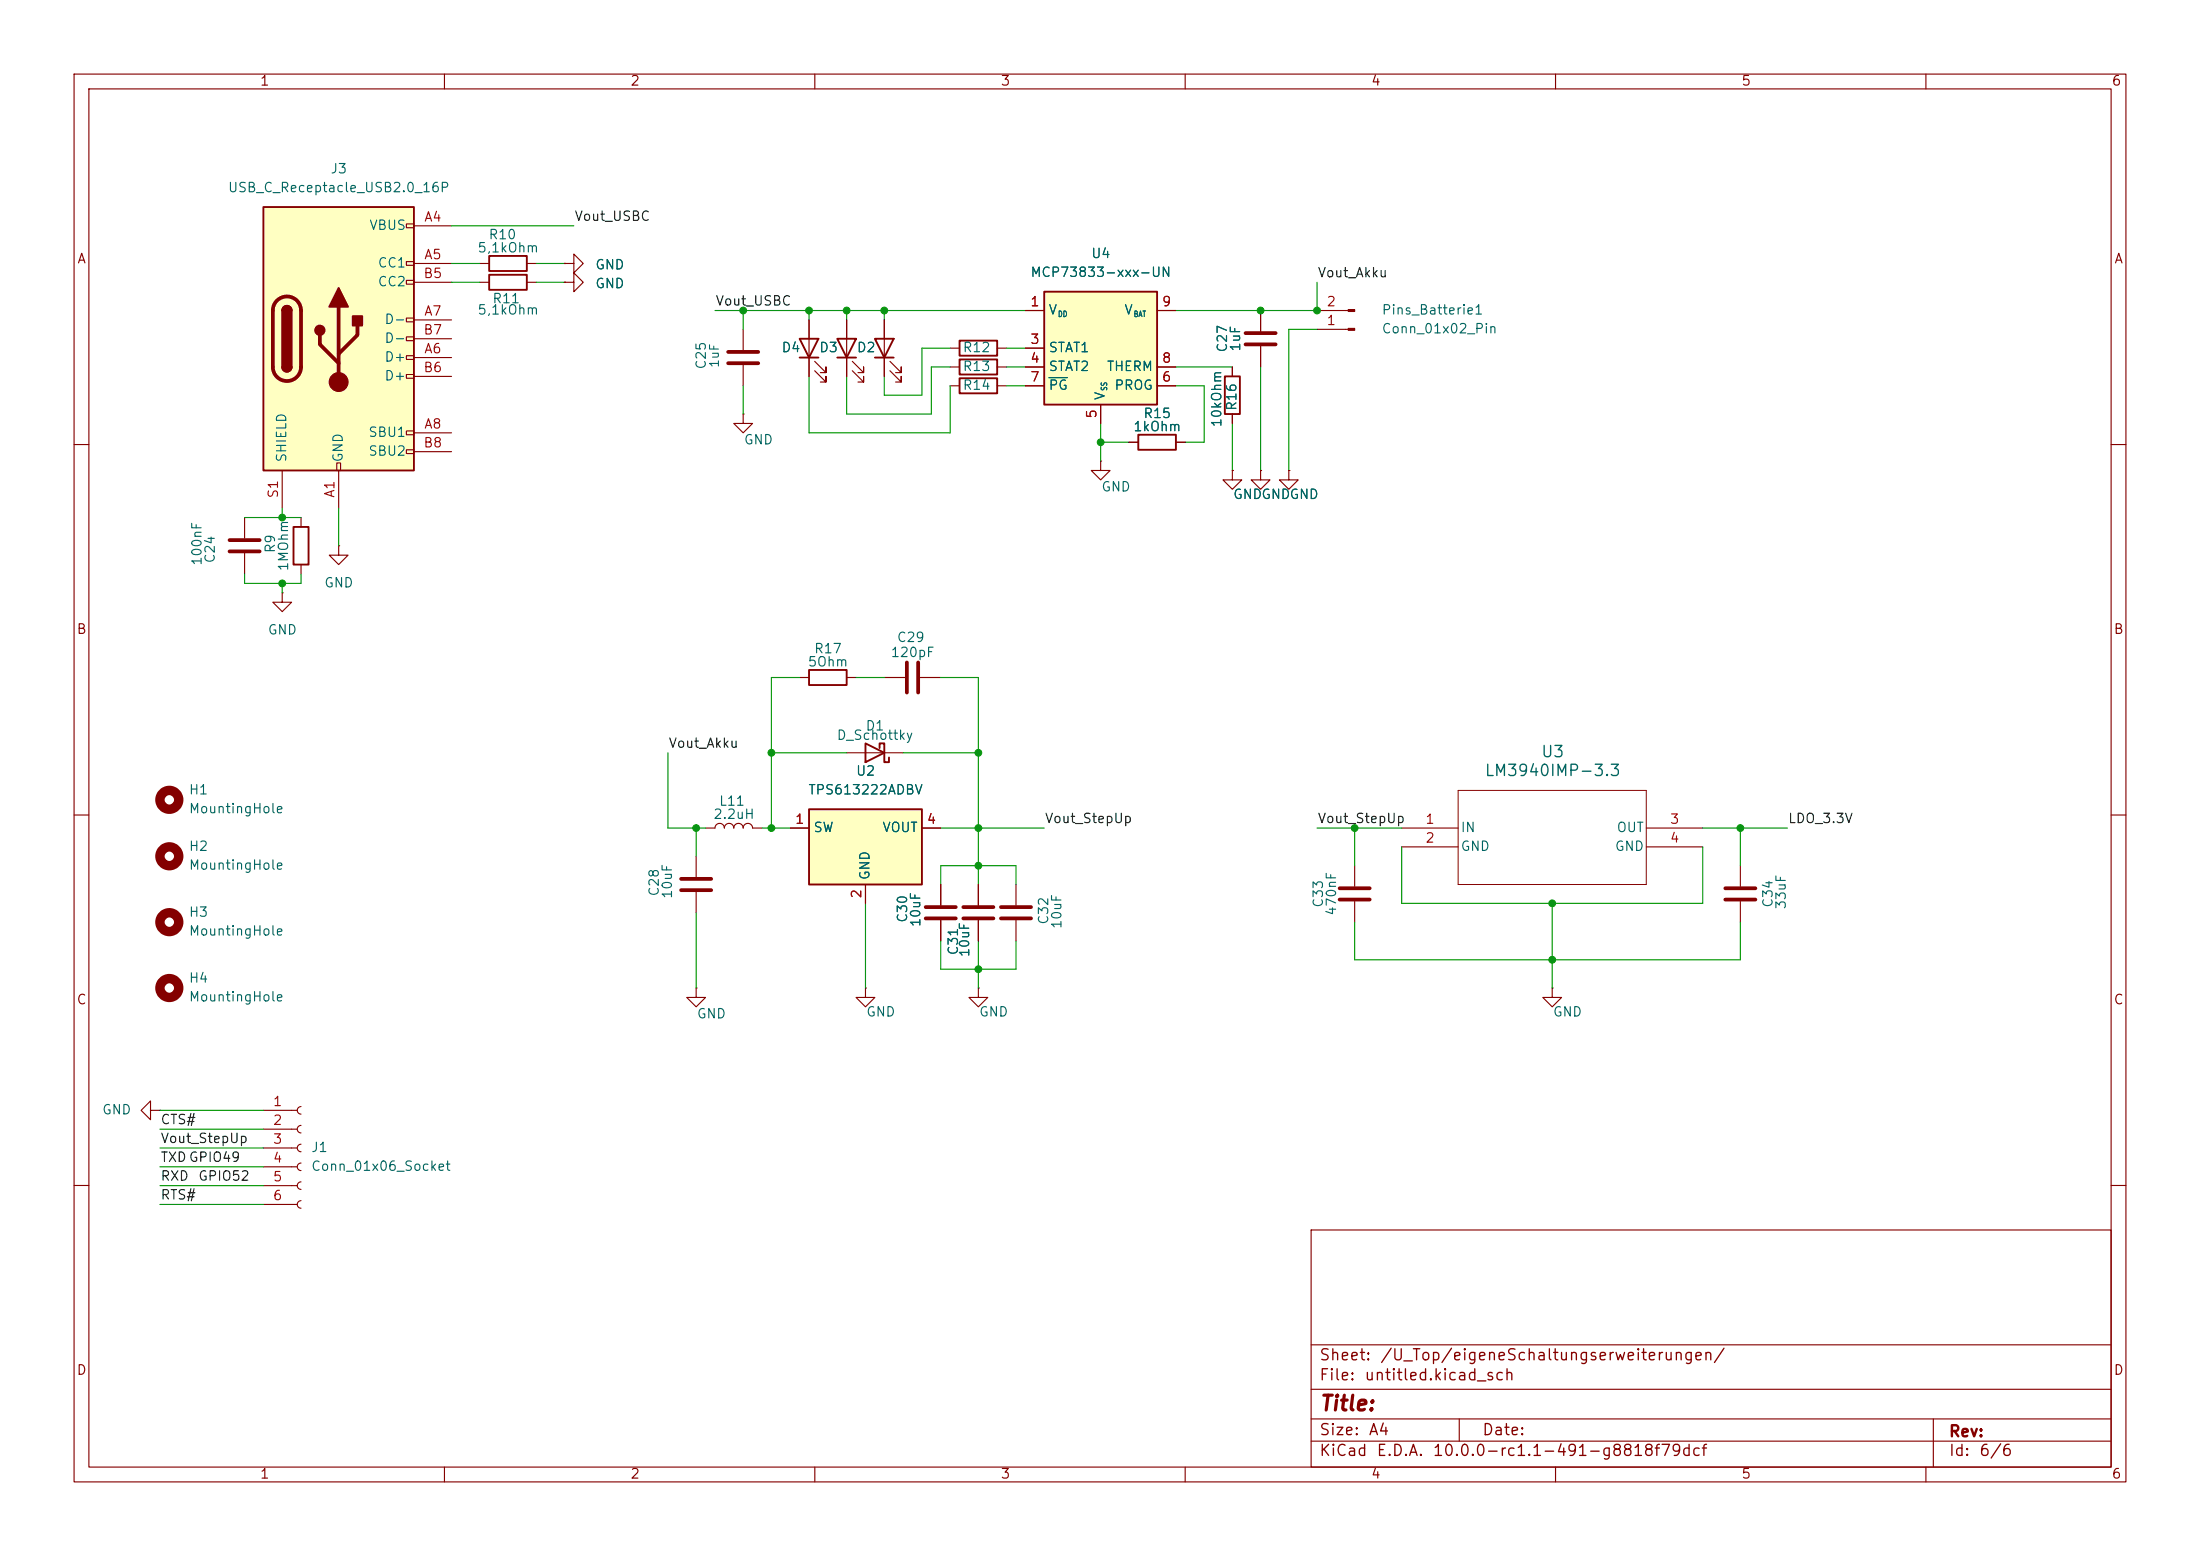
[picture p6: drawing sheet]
<svg xmlns="http://www.w3.org/2000/svg" width="297mm" height="210mm" viewBox="0 0 297 210" stroke-linecap="round" stroke-linejoin="round" font-family="sans-serif">
<g fill="none" stroke="#840000" stroke-width=".15">
<path d="M10 10h277v190h-277zM12 12h273v186h-273zM60 10v2M110 10v2M160 10v2M210 10v2M260 10v2M64.8 38.1h1.2M64.8 35.6h1.2M71.1 38.1h1.3M71.1 35.6h1.3M76.2 38.1h1.3v-1.3l1.2 1.3-1.2 1.3v-1.3"/>
<path d="M76.2 38.1h.1M76.2 35.6h1.3v-1.3l1.2 1.3-1.2 1.2v-1.2M76.2 35.6h.1M100.3 55.9v1.3h1.3l-1.3 1.2-1.2-1.2h1.2M100.3 55.9h.1M100.3 44.5v2.7M100.3 49.3v2.8M109.2 43.2v7.6M110 50l1.5 1.6v-.8v.8h-.8M110 48.8l1.5 1.5v-.8v.8h-.8M114.3 43.2v7.6M115.1 50l1.5 1.6v-.8v.8h-.8"/>
<path d="M115.1 48.8l1.5 1.5v-.8v.8h-.8M119.4 43.2v7.6M120.1 50l1.6 1.6v-.8v.8h-.8M120.1 48.8l1.6 1.5v-.8v.8h-.8M128.3 49.5h1.2M134.6 49.5h1.3M166.4 49.5v1.3M166.4 55.9v1.3M170.2 41.9v2.8M170.2 46.7v2.8M10 60h2M33 69.9v2.7"/>
<path d="M33 74.7v2.8M40.6 69.9v1.2M40.6 76.2v1.3M45.7 73.7v1.2h1.3l-1.3 1.3-1.3-1.3h1.3M45.7 73.7h.1M166.4 63.5v1.3h1.2l-1.2 1.2-1.3-1.2h1.3M166.4 63.5h.1M174 63.5v1.3h1.3l-1.3 1.2-1.3-1.2h1.3M174 63.5h.1M285 60h2M107.9 91.4h1.3M114.3 91.4h1.3"/>
<path d="M119.4 91.4h2.8M124.2 91.4h2.8M10 110h2M94 115.6v2.8M95.2 111.8h1.3a.64 .64 0 0 1 .7-.7 .64 .64 0 0 1 .6 .7 .64 .64 0 0 1 .6-.7 .64 .64 0 0 1 .7 .7 .64 .64 0 0 1 .6-.7 .64 .64 0 0 1 .6 .7 .64 .64 0 0 1 .7-.7 .64 .64 0 0 1 .6 .7h1.3M114.3 101.6h7.6M182.9 116.8v2.8M189.2 111.8h7.6M189.2 114.3h7.6M222.2 111.8h7.7M222.2 114.3h7.7M234.9 116.8v2.8"/>
<path d="M285 110h2M94 133.4v1.2h1.2l-1.2 1.3-1.3-1.3h1.3M94 133.4h.1M94 120.4v2.8M116.8 133.4v1.2h1.3l-1.3 1.3-1.2-1.3h1.2M116.8 133.4h.1M182.9 121.7v2.8M209.5 133.4v1.2h1.3l-1.3 1.3-1.2-1.3h1.2M209.5 133.4h.1M234.9 121.7v2.8M20.3 149.9v-1.3l-1.3 1.3 1.3 1.2v-1.2h1.3M21.6 149.9h.1"/>
<path d="M35.6 149.9h4.5M35.6 152.4h4.5M35.6 154.9h4.5M35.6 157.5h4.5M40.6 149.4a.51 .51 0 0 0-.5 .5 .51 .51 0 0 0 .5 .5M40.6 151.9a.51 .51 0 0 0-.5 .5 .51 .51 0 0 0 .5 .5M40.6 154.4a.51 .51 0 0 0-.5 .5 .51 .51 0 0 0 .5 .5M40.6 157a.51 .51 0 0 0-.5 .5 .51 .51 0 0 0 .5 .5M40.6 159.5a.51 .51 0 0 0-.5 .5 .51 .51 0 0 0 .5 .5M10 160h2M35.6 160h4.5M35.6 162.6h4.5"/>
<path d="M40.6 162.1a.51 .51 0 0 0-.5 .5 .51 .51 0 0 0 .5 .5M177 166h108v32h-108zM285 160h2M60 198v2M110 198v2M160 198v2M177 194.5h108M177 191.5h108M177 187.5h108M177 181.5h108M197 191.5v3M210 198v2"/>
<path d="M260 198v2M261 191.5v6.5"/>
</g>
<g fill="none" stroke="#840000" stroke-width=".51">
<path d="M98.3 47.5h4.1M98.3 49h4.1M168.1 45h4.1M168.1 46.5h4.1M31 72.9h4.1M31 74.4h4.1M122.4 89.4v4.1M124 89.4v4.1M91.9 118.6h4.1M180.8 119.9h4.1M232.9 119.9h4.1M91.9 120.1h4.1"/>
<path d="M180.8 121.4h4.1M232.9 121.4h4.1"/>
</g>
<path d="M196.8 106.7h25.4v12.7h-25.4z" fill="none" stroke="#840000" stroke-width=".14"/>
<g fill="none" stroke="#840000" stroke-width=".25">
<path d="M66 37.1h5.1v2h-5.1zM66 34.5h5.1v2.1h-5.1zM107.9 45.7h2.6l-1.3 2.6zM107.9 48.3h2.6M113 45.7h2.6l-1.3 2.6zM113 48.3h2.6M118.1 45.7h2.5l-1.2 2.6zM118.1 48.3h2.5M129.5 48.5h5.1v2h-5.1zM165.4 50.8h2v5.1h-2zM39.6 71.1h2.1v5.1h-2.1zM109.2 90.4h5.1v2.1h-5.1z"/>
<path d="M116.8 100.3l2.6 1.3-2.6 1.3zM118.7 101v-.7h.7v2.6h.6v-.7"/>
</g>
<g fill="none" stroke="#840000" stroke-width="1.3">
<circle cx="22.9" cy="115.6" r="1.27"/>
<circle cx="22.9" cy="107.9" r="1.27"/>
<circle cx="22.9" cy="124.5" r="1.27"/>
<circle cx="22.9" cy="133.3" r="1.27"/>
</g>
<path d="M35.6 27.9h20.3v35.6h-20.3z" fill="#ffffc2"/>
<g fill="none" stroke="#840000" stroke-width=".15">
<path d="M54.9 30.2h1v.5h-1zM54.9 35.3h1v.5h-1zM54.9 37.8h1v.6h-1zM55.9 30.5h5.1M55.9 35.6h5.1M55.9 38.1h5.1M54.9 42.9h1v.5h-1zM54.9 45.5h1v.5h-1zM54.9 48h1v.5h-1zM54.9 50.5h1v.6h-1zM54.9 58.2h1v.5h-1zM55.9 48.3h5.1"/>
<path d="M55.9 43.2h5.1M55.9 58.4h5.1M55.9 50.8h5.1M55.9 45.7h5.1M177.8 44.5h4.2M177.8 41.9h4.2M38.1 63.5v5.1M45.5 62.5h.5v1h-.5zM45.7 63.5v5.1M54.9 60.7h1v.5h-1zM55.9 61h5.1M38.1 80v1.3h1.3l-1.3 1.3-1.3-1.3h1.3"/>
<path d="M38.1 80h.1M127 119.4v2.8M127 124.2v2.8M132.1 133.4v1.2h1.2l-1.2 1.3-1.3-1.3h1.3M132.1 133.4h.1"/>
</g>
<path d="M35.6 27.9h20.3v35.6h-20.3zM38.1 41.9a.64 .64 0 0 1 .6-.6 .64 .64 0 0 1 .7 .6M38.1 49.5a.64 .64 0 0 0 .6 .7 .64 .64 0 0 0 .7-.7" fill="none" stroke="#840000" stroke-width=".25"/>
<path d="M37.4 40.6a1.9 1.9 0 0 1 2.1-.4 1.9 1.9 0 0 1 1.1 1.7v7.6a1.91 1.91 0 0 1-1.9 1.9 1.91 1.91 0 0 1-1.9-1.9v-7.6a1.9 1.9 0 0 1 .6-1.3zM43.2 45.2v1.3l2.5 2.5M45.7 41.4v10.2M48.3 43.9v1.3l-2.6 2.6M125 124h4M125 122.4h4" fill="none" stroke="#840000" stroke-width=".51"/>
<g fill="#840000" stroke="#840000" stroke-width=".25">
<path d="M38.1 41.9h1.3v7.6h-1.3z"/>
<path d="M38.3 41.5a.64 .64 0 0 1 .7-.2 .64 .64 0 0 1 .4 .6h-1.3z"/>
<path d="M38.1 49.5h1.3a.64 .64 0 0 1-.7 .7 .64 .64 0 0 1-.6-.7z"/>
<path d="M45.7 38.9l1.3 2.5h-2.6z"/>
<path d="M47.6 42.7h1.3v1.2h-1.3z"/>
<circle cx="43.2" cy="44.6" r=".63"/>
</g>
<g fill="#840000" stroke="#840000" stroke-width=".15">
<path d="M182 44.3h.9v.3h-.9z"/>
<path d="M182 41.8h.9v.2h-.9z"/>
<circle cx="45.7" cy="51.6" r="1.27"/>
</g>
<path d="M141 39.4h15.2v15.2h-15.2z" fill="#ffffc2"/>
<path d="M141 39.4h15.2v15.2h-15.2zM129.5 51.1h5.1v2h-5.1zM129.5 46h5.1v2h-5.1z" fill="none" stroke="#840000" stroke-width=".25"/>
<g fill="none" stroke="#840000" stroke-width=".15">
<path d="M128.3 47h1.2M128.3 52.1h1.2M134.6 47h1.3M134.6 52.1h1.3M138.4 41.9h2.6M138.4 47h2.6M138.4 49.5h2.6M138.4 52.1h2.6M148.6 54.6v2.6M156.2 41.9h2.5M156.2 49.5h2.5M156.2 52.1h2.5"/>
<path d="M132.1 119.4v2.8M137.2 119.4v2.8M132.1 124.2v2.8M137.2 124.2v2.8"/>
</g>
<path d="M141.6 51h2.5" fill="none" stroke="#006464" stroke-width=".15"/>
<path d="M130 124h4.1M130 122.4h4.1M135.1 124h4.1M135.1 122.4h4.1" fill="none" stroke="#840000" stroke-width=".51"/>
<path d="M109.2 109.2h15.3v10.2h-15.3z" fill="#ffffc2"/>
<path d="M153.7 58.7h5v2h-5zM109.2 109.2h15.3v10.2h-15.3z" fill="none" stroke="#840000" stroke-width=".25"/>
<g fill="none" stroke="#840000" stroke-width=".15">
<path d="M76.2 38.1h.1M76.2 35.6h.1M109.2 43.2v2.5M109.2 48.3v2.5M114.3 43.2v2.5M114.3 48.3v2.5M119.4 43.2v2.5M119.4 48.3v2.5M138.4 41.9h2.6M138.4 47h2.6M138.4 49.5h2.6M138.4 52.1h2.6"/>
<path d="M148.6 54.6v2.6M152.4 59.7h1.3M156.2 41.9h2.5M156.2 49.5h2.5M156.2 52.1h2.5M158.7 59.7h1.3M166.4 49.5v1.3M166.4 55.9v1.3M170.2 41.9v2.8M170.2 46.7v2.8M148.6 62.2v1.3h1.3l-1.3 1.3-1.3-1.3h1.3M148.6 62.2h.1"/>
<path d="M166.4 63.5h.1M170.2 63.5v1.3h1.2l-1.2 1.2-1.3-1.2h1.3M170.2 63.5h.1M174 63.5h.1M106.7 111.8h2.5M116.8 119.4v2.5M124.5 111.8h2.5M127 119.4v2.8M132.1 119.4v2.8M127 124.2v2.8M132.1 124.2v2.8"/>
</g>
<g fill="none" stroke="#009600" stroke-width=".15">
<path d="M61 38.1h3.8M61 35.6h3.8M61 30.5h16.5M72.4 38.1h3.8M72.4 35.6h3.8M177.8 38.1v3.8h-19.1M96.5 41.9h41.9M100.3 41.9v2.6M100.3 52.1v3.8M109.2 50.8v7.6h19.1v-6.3M109.2 41.9v1.3M114.3 41.9v1.3"/>
<path d="M119.4 41.9v1.3M128.3 47h-3.8v6.3h-5.1v-2.5M128.3 49.5h-2.6v6.4h-11.4v-5.1M135.9 49.5h2.5M135.9 52.1h2.5M135.9 47h2.5M148.6 57.2v5M148.6 59.7h3.8M158.7 49.5h7.7M158.7 52.1h3.9v7.6h-2.6M166.4 57.2v6.3M170.2 49.5v14"/>
<path d="M177.8 44.5h-3.8v19M33 69.9h7.6M33 77.5v1.2h7.6v-1.2M38.1 68.6v1.3M38.1 78.7v1.3M45.7 68.6v5.1M107.9 91.4h-3.8v20.4M115.6 91.4h3.8M127 91.4h5.1v28M90.2 101.6v10.2h5M94 111.8v3.8M102.9 111.8h3.8"/>
<path d="M104.1 101.6h10.2M121.9 101.6h10.2M127 119.4v-2.6h10.2v2.6M127 111.8h14M177.8 111.8h11.4M182.9 111.8v5M189.2 114.3v7.6h40.7v-7.6M229.9 111.8h11.4M234.9 111.8v5M94 123.2v10.2M116.8 121.9v11.5M127 127v3.8h10.2v-3.8"/>
<path d="M132.1 127v6.4M182.9 124.5v5h52v-5M209.5 121.9v11.5M21.6 149.9h14M21.6 152.4h14M21.6 154.9h14M21.6 157.5h14M21.6 160h14M21.6 162.6h14"/>
</g>
<path d="M141.6 51h2.5" fill="none" stroke="#006464" stroke-width=".15"/>
<g fill="#009600" stroke="#009600" stroke-width=".14">
<circle cx="132.1" cy="116.8" r=".46"/>
<circle cx="132.1" cy="130.8" r=".46"/>
<circle cx="182.9" cy="111.8" r=".46"/>
<circle cx="209.5" cy="121.9" r=".46"/>
<circle cx="209.5" cy="129.5" r=".46"/>
<circle cx="234.9" cy="111.8" r=".46"/>
<circle cx="104.1" cy="111.8" r=".46"/>
<circle cx="114.3" cy="41.9" r=".46"/>
<circle cx="119.4" cy="41.9" r=".46"/>
<circle cx="109.2" cy="41.9" r=".46"/>
<circle cx="100.3" cy="41.9" r=".46"/>
<circle cx="177.8" cy="41.9" r=".46"/>
<circle cx="170.2" cy="41.9" r=".46"/>
<circle cx="104.1" cy="101.6" r=".46"/>
<circle cx="94" cy="111.8" r=".46"/>
<circle cx="38.1" cy="69.9" r=".46"/>
<circle cx="38.1" cy="78.7" r=".46"/>
<circle cx="132.1" cy="101.6" r=".46"/>
<circle cx="148.6" cy="59.7" r=".46"/>
<circle cx="132.1" cy="111.8" r=".46"/>
</g>
<text font-size="2" fill="#840000" x="178" y="190.9">Title:</text>
<g font-size="1.5" fill="#006464">
<text x="200.3" y="105.1">LM3940IMP-3.3</text>
<text x="207.9" y="102.6">U3</text>
</g>
<g font-size="1.5" fill="#840000">
<text x="178" y="184">Sheet:</text>
<text x="186.2" y="184">/U_Top/eigeneSchaltungserweiterungen/</text>
<text x="178" y="186.7">File:</text>
<text x="184.1" y="186.7">untitled.kicad_sch</text>
<text x="178" y="196.9">KiCad</text>
<text x="178" y="194.1">Size:</text>
<text x="184.7" y="194.1">A4</text>
<text x="185.7" y="196.9">E.D.A.</text>
<text x="193.3" y="196.9">10.0.0-rc1.1-491-g8818f79dcf</text>
<text x="200" y="194.1">Date:</text>
<text x="263" y="194.3">Rev:</text>
<text x="263" y="196.9">Id:</text>
<text x="267.1" y="196.9">6/6</text>
</g>
<g font-size="1.3" fill="#840000">
<text x="35" y="11.9">1</text>
<text x="85" y="11.9">2</text>
<text x="135" y="11.9">3</text>
<text x="185" y="11.9">4</text>
<text x="235" y="11.9">5</text>
<text x="285" y="11.9">6</text>
<text x="10.3" y="35.9">A</text>
<text x="285.3" y="35.9">A</text>
<text x="10.3" y="85.9">B</text>
<text x="285.3" y="85.9">B</text>
<text x="10.3" y="135.9">C</text>
<text x="285.3" y="135.9">C</text>
<text x="10.3" y="185.9">D</text>
<text x="285.3" y="185.9">D</text>
<text x="35" y="199.9">1</text>
<text x="85" y="199.9">2</text>
<text x="135" y="199.9">3</text>
<text x="185" y="199.9">4</text>
<text x="235" y="199.9">5</text>
<text x="285" y="199.9">6</text>
</g>
<g font-size="1.3" fill="#006464">
<text x="44.5" y="23.7">J3</text>
<text x="30.7" y="26.3">USB_C_Receptacle_USB2.0_16P</text>
<text x="49.8" y="31.3">VBUS</text>
<text x="64.4" y="34.4">5,1kOhm</text>
<text x="65.9" y="32.6">R10</text>
<text x="147.2" y="35.2">U4</text>
<text x="50.9" y="36.4">CC1</text>
<text x="50.9" y="39">CC2</text>
<text x="66.4" y="41.2">R11</text>
<text x="80.3" y="39.2">GND</text>
<text x="80.3" y="36.7">GND</text>
<text x="139" y="37.7">MCP73833-xxx-UN</text>
<text x="51.8" y="44">D-</text>
<text x="51.8" y="46.6">D-</text>
<text x="64.4" y="42.8">5,1kOhm</text>
<text x="105.4" y="47.9">D4</text>
<text x="110.5" y="47.9">D3</text>
<text x="115.6" y="47.9">D2</text>
<text x="129.9" y="47.9">R12</text>
<text x="141.5" y="42.8">V</text>
<text x="141.5" y="47.9">STAT1</text>
<text x="151.7" y="42.8">V</text>
<text x="166" y="47.7" transform="rotate(-90 166 47.7)">C27</text>
<text x="167.7" y="47.5" transform="rotate(-90 167.7 47.5)">1uF</text>
<text x="186.4" y="45.3">Conn_01x02_Pin</text>
<text x="186.4" y="42.8">Pins_Batterie1</text>
<text x="51.8" y="49.1">D+</text>
<text x="51.8" y="51.7">D+</text>
<text x="95.6" y="50" transform="rotate(-90 95.6 50)">C25</text>
<text x="129.9" y="50.4">R13</text>
<text x="129.9" y="52.9">R14</text>
<text x="141.5" y="50.4">STAT2</text>
<text x="141.5" y="52.9">PG</text>
<text x="149.3" y="50.4">THERM</text>
<text x="150.4" y="52.9">PROG</text>
<text x="49.6" y="59.3">SBU1</text>
<text x="149.5" y="54.1" transform="rotate(-90 149.5 54.1)">V</text>
<text x="152.9" y="58.5">1kOhm</text>
<text x="154.3" y="56.7">R15</text>
<text x="165.2" y="57.8" transform="rotate(-90 165.2 57.8)">10kOhm</text>
<text x="167.2" y="55.5" transform="rotate(-90 167.2 55.5)">R16</text>
<text x="39" y="62.5" transform="rotate(-90 39 62.5)">SHIELD</text>
<text x="46.6" y="62.5" transform="rotate(-90 46.6 62.5)">GND</text>
<text x="49.6" y="61.8">SBU2</text>
<text x="100.3" y="60.3">GND</text>
<text x="148.6" y="66.6">GND</text>
<text x="166.4" y="67.7">GNDGNDGND</text>
<text x="27.5" y="76.4" transform="rotate(-90 27.5 76.4)">100nF</text>
<text x="29.3" y="76.1" transform="rotate(-90 29.3 76.1)">C24</text>
<text x="37.4" y="74.7" transform="rotate(-90 37.4 74.7)">R9</text>
<text x="39.2" y="77.2" transform="rotate(-90 39.2 77.2)">1MOhm</text>
<text x="43.7" y="79.6">GND</text>
<text x="36.1" y="86">GND</text>
<text x="109.8" y="88.5">R17</text>
<text x="120.2" y="89">120pF</text>
<text x="121" y="87">C29</text>
<text x="109" y="90.3">5Ohm</text>
<text x="112.9" y="100.2">D_Schottky</text>
<text x="116.8" y="98.9">D1</text>
<text x="25.4" y="107.5">H1</text>
<text x="109" y="107.5">TPS613222ADBV</text>
<text x="115.5" y="105">U2</text>
<text x="25.4" y="110.1">MountingHole</text>
<text x="96.2" y="110.8">2.2uH</text>
<text x="97" y="109.1">L11</text>
<text x="109.7" y="112.6">SW</text>
<text x="119" y="112.6">VOUT</text>
<text x="197.1" y="112.6">IN</text>
<text x="218.2" y="112.6">OUT</text>
<text x="25.4" y="115.2">H2</text>
<text x="25.4" y="117.7">MountingHole</text>
<text x="117.7" y="118.9" transform="rotate(-90 117.7 118.9)">GND</text>
<text x="197.1" y="115.2">GND</text>
<text x="217.9" y="115.2">GND</text>
<text x="25.4" y="124.1">H3</text>
<text x="89.3" y="121.1" transform="rotate(-90 89.3 121.1)">C28</text>
<text x="91" y="121.4" transform="rotate(-90 91 121.4)">10uF</text>
<text x="122.8" y="124.6" transform="rotate(-90 122.8 124.6)">C30</text>
<text x="124.6" y="125.2" transform="rotate(-90 124.6 125.2)">10uF</text>
<text x="141.8" y="124.9" transform="rotate(-90 141.8 124.9)">C32</text>
<text x="143.6" y="125.5" transform="rotate(-90 143.6 125.5)">10uF</text>
<text x="178.9" y="122.6" transform="rotate(-90 178.9 122.6)">C33</text>
<text x="180.7" y="123.7" transform="rotate(-90 180.7 123.7)">470nF</text>
<text x="239.6" y="122.6" transform="rotate(-90 239.6 122.6)">C34</text>
<text x="241.4" y="122.8" transform="rotate(-90 241.4 122.8)">33uF</text>
<text x="25.4" y="126.6">MountingHole</text>
<text x="129.6" y="129" transform="rotate(-90 129.6 129)">C31</text>
<text x="131.2" y="129.3" transform="rotate(-90 131.2 129.3)">10uF</text>
<text x="25.4" y="132.9">H4</text>
<text x="25.4" y="135.5">MountingHole</text>
<text x="94" y="137.8">GND</text>
<text x="116.8" y="137.5">GND</text>
<text x="132.1" y="137.5">GND</text>
<text x="209.6" y="137.5">GND</text>
<text x="13.7" y="150.7">GND</text>
<text x="41.9" y="155.8">J1</text>
<text x="41.9" y="158.3">Conn_01x06_Socket</text>
</g>
<g font-size="1.3" fill="#a90000">
<text x="57.2" y="30.2">A4</text>
<text x="57.2" y="35.3">A5</text>
<text x="57.1" y="37.8">B5</text>
<text x="139" y="41.7">1</text>
<text x="156.8" y="41.7">9</text>
<text x="179" y="41.7">2</text>
<text x="57.1" y="45.5">B7</text>
<text x="57.2" y="42.9">A7</text>
<text x="139" y="46.7">3</text>
<text x="179" y="44.2">1</text>
<text x="57.1" y="50.5">B6</text>
<text x="57.2" y="48">A6</text>
<text x="139" y="49.3">4</text>
<text x="139" y="51.8">7</text>
<text x="156.8" y="51.8">6</text>
<text x="156.8" y="49.3">8</text>
<text x="57.2" y="58.2">A8</text>
<text x="148.3" y="56.6" transform="rotate(-90 148.3 56.6)">5</text>
<text x="57.1" y="60.7">B8</text>
<text x="37.8" y="67.4" transform="rotate(-90 37.8 67.4)">S1</text>
<text x="45.5" y="67.3" transform="rotate(-90 45.5 67.3)">A1</text>
<text x="107.2" y="111.5">1</text>
<text x="125" y="111.5">4</text>
<text x="192.3" y="111.5">1</text>
<text x="225.4" y="111.5">3</text>
<text x="192.3" y="114">2</text>
<text x="225.4" y="114">4</text>
<text x="116.6" y="121.4" transform="rotate(-90 116.6 121.4)">2</text>
<text x="36.8" y="149.6">1</text>
<text x="36.8" y="152.1">2</text>
<text x="36.8" y="154.7">3</text>
<text x="36.8" y="157.2">4</text>
<text x="36.8" y="159.8">5</text>
<text x="36.8" y="162.3">6</text>
</g>
<g font-size="1.3" fill="#0f0f0f">
<text x="77.5" y="30.1">Vout_USBC</text>
<text x="96.5" y="41.6">Vout_USBC</text>
<text x="177.8" y="37.8">Vout_Akku</text>
<text x="90.2" y="101.3">Vout_Akku</text>
<text x="141" y="111.4">Vout_StepUp</text>
<text x="177.8" y="111.4">Vout_StepUp</text>
<text x="241.3" y="111.4">LDO_3.3V</text>
<text x="21.6" y="152.1">CTS#</text>
<text x="21.6" y="154.6">Vout_StepUp</text>
<text x="21.6" y="159.7">RXD</text>
<text x="21.6" y="157.1">TXD GPIO49</text>
<text x="26.7" y="159.7">GPIO52</text>
<text x="21.6" y="162.2">RTS#</text>
</g>
<text font-size="1.2" fill="#006464" x="97.3" y="49.7" transform="rotate(-90 97.3 49.7)">1uF</text>
<g font-size=".8" fill="#006464">
<text x="142.8" y="43">DD</text>
<text x="153" y="43">BAT</text>
<text x="149.6" y="52.8" transform="rotate(-90 149.6 52.8)">SS</text>
</g>
</svg>
